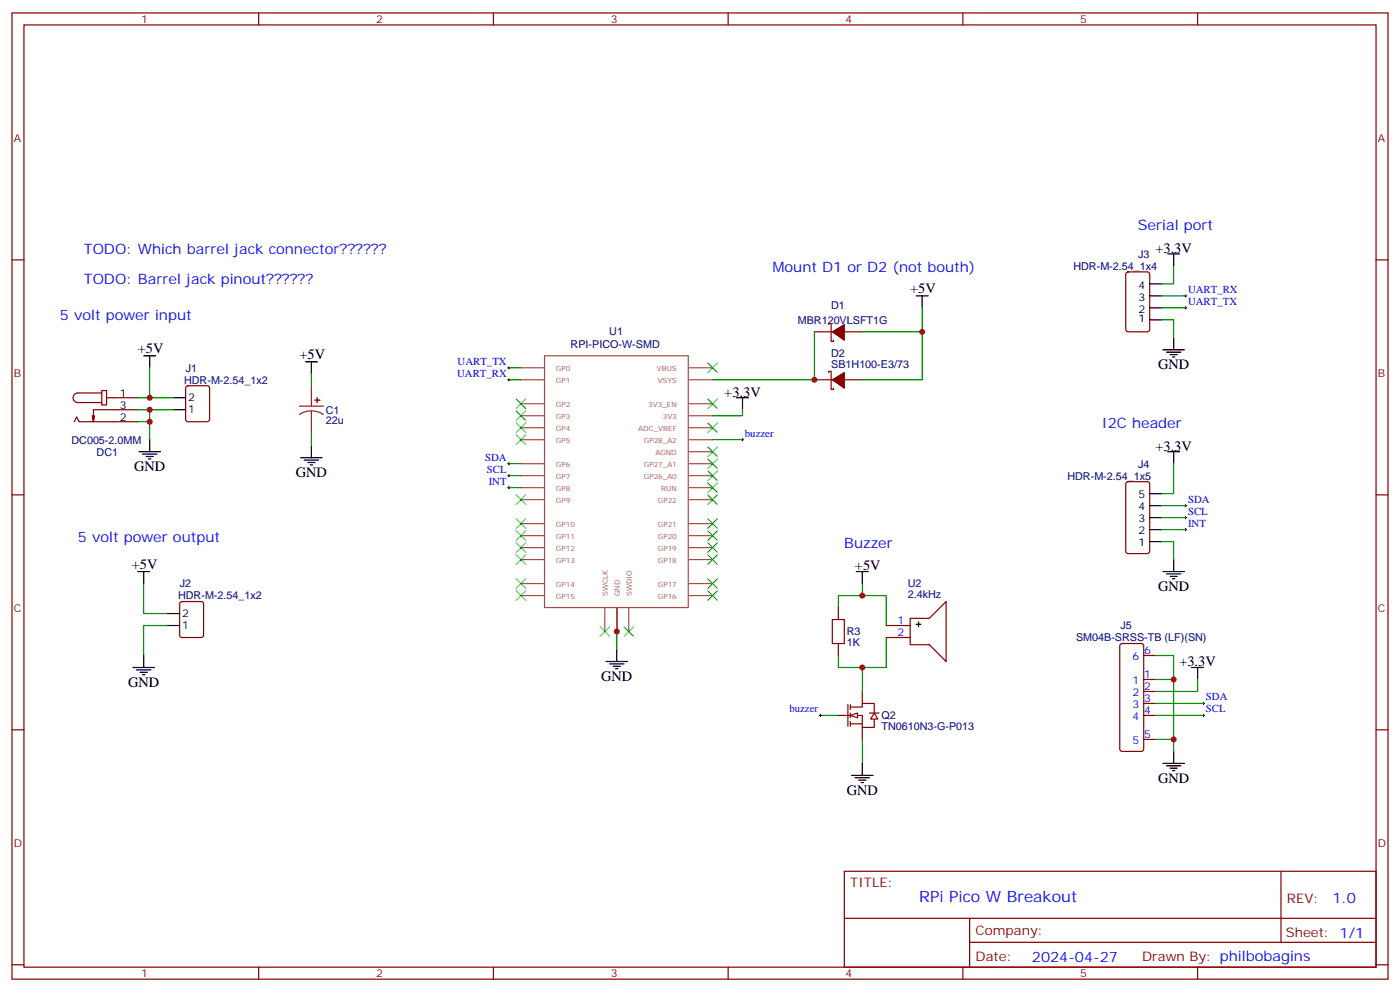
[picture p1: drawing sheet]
<svg xmlns="http://www.w3.org/2000/svg" width="412mm" height="292mm" viewBox="0 0 412 292" stroke-linecap="round" stroke-linejoin="round" font-family="sans-serif">
<g fill="none" stroke="#870000" stroke-width=".35">
<path d="M3.5 3.8h405.4v284.3h-405.4zM7.1 7.3h398.2v277.3h-398.2zM76.2 3.8v3.5M145.3 3.8v3.5M214.5 3.8v3.5M283.6 3.8v3.5M352.8 3.8v3.5M3.5 76.5h3.6M405.3 76.5h3.6M239.9 97.6h5.3M244.1 95.5v-.3h.7v5.3h.7v-.4M248.7 97.6h5.3"/>
<path d="M331.8 80.2l.5-.2h5.7l.6 .4 .1 16.5-.5 .7h-5.9l-.6-.4-.1-16.5zM30 114.9h1.4v4.3h-1.4zM30 115.6h-7.1a1.41 1.41 0 0 0-1.4 1.5 1.41 1.41 0 0 0 1.4 1.4h7.1M31.4 117.1h9.2M54.9 113.7l.5-.2h5.6l.7 .5v9.4l-.4 .7h-5.9l-.7-.5v-9.4zM21.9 124.1l.7-1.4 .7 1.4h17.3M27.9 122.3l-.4 1.8M40.6 120.6h-13.1v3.5l-.3-1.8M3.5 145.6h3.6M331.8 142l.5-.3h5.7l.6 .5 .1 20-.5 .7h-5.9l-.6-.4-.1-20zM405.3 145.6h3.6M330.1 189.6l.5-.2h5.6l.5 .2 .2 .5v30.3l-.2 .5-.5 .2h-5.6l-.5-.2-.3-.5v-30.3z"/>
<path d="M336.9 200h3.5M336.9 192.9h3.5M3.5 214.8h3.6M246.9 210.5h7.1v3.6h3.5v-2.5M249.8 207.4v6.3M250.5 208.1h3.5v-1.1h3.5v2.8M250.5 207.4v1.4M250.5 209.8v1.4M250.5 212.3v1.4M250.5 213h3.5M254 203.5v3.5M254 214.1v3.5"/>
<path d="M256.1 209.8h2.8M336.9 203.5h3.5M336.9 207h3.5M336.9 210.5h3.5M336.9 217.6h3.5M405.3 214.8h3.6M248.7 256.4h156.6v28.2h-156.6zM377.3 256.4v20.9M248.7 270.2h156.5M285.6 277.3h119.6M285.6 270.2v14.2M3.5 283.9h3.6"/>
<path d="M76.2 284.6v3.5M145.3 284.6v3.5M214.5 284.6v3.5M283.6 284.6v3.5M352.8 284.6v3.5M405.3 283.9h3.6"/>
</g>
<g fill="none" stroke="#a64a4a" stroke-width=".35">
<path d="M153.5 108.2h6.9M153.5 111.8h6.9M153.5 118.8h6.9M160.4 104.7h42.3v74.1h-42.3zM203 108.2h6.9M203 111.8h6.9M203 118.8h6.9M153.5 122.3h6.9M153.5 125.9h6.9M153.5 129.4h6.9M153.5 136.5h6.9M153.5 140h6.9"/>
<path d="M203 122.3h6.9M203 125.9h6.9M203 129.4h6.9M203 136.5h6.9M203 140h6.9M203 132.9h6.9M153.5 143.5h6.9M153.5 147h6.9M153.5 154.1h6.9M153.5 157.6h6.9M203 143.5h6.9M203 147h6.9"/>
<path d="M203 154.1h6.9M203 157.6h6.9M153.5 161.1h6.9M153.5 164.7h6.9M153.5 171.7h6.9M153.5 175.3h6.9M178.2 178.9v6.9M181.7 178.9v6.9M185.2 178.9v6.9M203 161.1h6.9M203 164.7h6.9M203 171.7h6.9"/>
<path d="M203 175.3h6.9"/>
</g>
<path d="M245.2 97.6l3.5-2.1v4.6z" fill="#870000" stroke="#870000" stroke-width=".35"/>
<g fill="none" stroke="#008700" stroke-width=".35">
<path d="M345.7 78.2v5.3h-3.5M239.9 97.6v14.2h-30M271.6 90.6v7h-17.6M342.2 94.1h3.5v5.3M342.2 87.1h7M342.2 90.6h7M44.1 108.2v8.9h-3.5M44.1 117.1h7.1M91.7 110v3.5M149.9 108.2h3.6M149.9 111.8h3.6M40.6 124.1h3.5v5.3"/>
<path d="M40.6 120.6h3.5v3.5M44.1 120.6h7.1M91.7 127.6v3.6M149.9 136.5h3.6M149.9 140h3.6M218.7 120.6v1.7h-8.8M345.7 136.5v8.8h-3.5M149.9 143.5h3.6M342.2 159.4h3.5v5.3M342.2 148.8h7M342.2 152.3h7M342.2 155.9h7"/>
<path d="M181.7 185.8v5.3M340.4 200h5.3v17.6M340.4 192.9h5.3v7.1M352.8 200v3.5h-12.4M241.7 210.5h5.2M340.4 217.6h5.3v3.5M340.4 207h14.1M340.4 210.5h14.1"/>
</g>
<g fill="none" stroke="#000" stroke-width=".35">
<path d="M344 74.7h3.5M345.7 74.7v3.5M269.9 87.1h3.5M271.6 87.1v3.5M338.7 87.1h3.5M338.7 94.1h3.5M338.7 90.6h3.5M338.7 83.5h3.5M345.7 99.4v3.5M42.3 104.7h3.6M44.1 104.7v3.5M51.2 117.1h3.5"/>
<path d="M90 106.5h3.5M91.7 106.5v3.5M217 117.1h3.5M218.7 117.1v3.5M342.5 102.9h6.4M343.6 103.6h4.2M344.7 104.4h2.1M345.4 105.1h.7M40.9 132.9h6.4M42 133.6h4.2M43 134.3h2.2M43.7 135h.7"/>
<path d="M44.1 129.4v3.5M51.2 120.6h3.5M88.5 134.7h6.4M89.6 135.4h4.2M90.7 136.1h2.1M91.4 136.8h.7M91.7 131.2v3.5M344 132.9h3.5M345.7 132.9v3.6M338.7 159.4h3.5M338.7 155.9h3.5M338.7 152.3h3.5"/>
<path d="M338.7 148.8h3.5M338.7 145.3h3.5M342.5 168.2h6.4M343.6 168.9h4.2M344.7 169.6h2.1M345.4 170.3h.7M345.7 164.7v3.5M178.5 194.7h6.4M179.6 195.4h4.2M180.6 196.1h2.1M181.3 196.8h.7M181.7 191.1v3.6"/>
<path d="M351 196.4h3.5M352.8 196.4v3.6M342.5 224.6h6.4M343.6 225.4h4.2M344.7 226.1h2.1M345.4 226.8h.7M345.7 221.1v3.5"/>
</g>
<g fill="none" stroke="#3c3" stroke-width=".35">
<path d="M208.5 106.8l2.8 2.8M208.5 117.4l2.8 2.8M211.3 106.8l-2.8 2.8M211.3 117.4l-2.8 2.8M208.5 124.5l2.8 2.8M208.5 131.5l2.8 2.8M211.3 124.5l-2.8 2.8M211.3 131.5l-2.8 2.8M208.5 142.1l2.8 2.8M211.3 142.1l-2.8 2.8M176.7 184.4l2.9 2.9M179.6 184.4l-2.9 2.9"/>
<path d="M183.8 184.4l2.8 2.9M186.6 184.4l-2.8 2.9"/>
</g>
<g fill="none" stroke="#000" stroke-width=".29">
<path d="M348.9 90.6h.7M348.9 87.1h.7M349.2 86.7v.7M349.2 90.2v.7M149.6 108.2h.7M149.6 111.8h.7M149.9 107.9v.7M149.9 111.4v.7M149.6 140h.7M149.6 136.5h.7M149.9 136.1v.7M149.9 139.6v.7"/>
<path d="M149.6 143.5h.7M149.9 143.2v.7M348.9 148.8h.7M348.9 152.3h.7M348.9 155.9h.7M349.2 148.4v.8M349.2 152v.7M349.2 155.5v.7M354.2 210.5h.7M354.2 207h.7M354.5 206.7v.7M354.5 210.2v.7"/>
</g>
<path d="M88.2 119.5h7M91.7 113.5v6M91.7 120.9l-1.8 .3-1.7 .8M91.7 120.9l1.9 .3 1.6 .8M91.7 120.9v6.7" fill="none" stroke="#8c2424" stroke-width=".35"/>
<g fill="#8c2424" stroke="#8c2424" stroke-width=".35">
<path d="M92.8 117.8h1.4z"/>
<path d="M93.5 117.1v1.4z"/>
</g>
<g fill="#fff" stroke="#870000" stroke-width=".35">
<path d="M257.5 209.8l1.1 1.8h-2.1z"/>
<path d="M250.5 210.5l2.1-.7v1.4z"/>
</g>
<path d="M218.4 129.4h.7M218.7 129v.8M241.3 210.5h.7M241.7 210.2v.7" fill="none" stroke="#000" stroke-width=".29"/>
<path d="M271.6 97.6v14.2h-17.6M209.9 129.4h8.8M42.3 171.7v8.9h7.1M246.9 178.8v-3.5h14.2v8.8M254 171.7v3.6M49.4 184.1h-7.1v8.8M254 196.4v7.1M261.1 187.6v8.8h-14.2v-3.5M254 217.6v7" fill="none" stroke="#008700" stroke-width=".35"/>
<g fill="none" stroke="#000" stroke-width=".35">
<path d="M40.6 168.2h3.5M42.3 168.2v3.5M252.2 168.2h3.6M254 168.2v3.5M39.2 196.4h6.3M40.2 197.1h4.2M41.3 197.8h2.1M42 198.5h.7M42.3 192.9v3.5M49.4 184.1h3.5M49.4 180.6h3.5M269.9 183.7h1.4"/>
<path d="M270.6 183v1.4M250.8 228.2h6.4M251.9 228.9h4.2M252.9 229.6h2.2M253.6 230.3h.8M254 224.6v3.6"/>
</g>
<path d="M245.2 182.3h3.5v7.1h-3.5z" fill="none" stroke="#a10000" stroke-width=".35"/>
<path d="M239.9 111.8h5.3M244.1 109.6v-.3h.7v5.3h.7v-.4M248.7 111.8h5.3M53.2 177.2l.4-.2h5.7l.6 .5 .1 9.4-.5 .7h-5.9l-.6-.5-.1-9.4zM246.9 178.8v3.5M246.9 189.4v3.5M261.1 187.6h7M261.1 184.1h7M268.1 182h5.7l4.9-5v17.7l-4.9-5h-5.7z" fill="none" stroke="#870000" stroke-width=".35"/>
<g fill="none" stroke="#3c3" stroke-width=".35">
<path d="M152 117.4l2.9 2.8M154.9 117.4l-2.9 2.8M152 128l2.9 2.8M152 124.5l2.9 2.8M152 120.9l2.9 2.9M154.9 128l-2.9 2.8M154.9 124.5l-2.9 2.8M154.9 120.9l-2.9 2.9M208.5 138.6l2.8 2.8M208.5 135l2.8 2.9M211.3 138.6l-2.8 2.8M211.3 135l-2.8 2.9"/>
<path d="M152 159.7l2.9 2.9M152 156.2l2.9 2.8M152 152.7l2.9 2.8M152 145.6l2.9 2.8M154.9 159.7l-2.9 2.9M154.9 156.2l-2.9 2.8M154.9 152.7l-2.9 2.8M154.9 145.6l-2.9 2.8M208.5 159.7l2.8 2.9M208.5 156.2l2.8 2.8M208.5 152.7l2.8 2.8M208.5 145.6l2.8 2.8"/>
<path d="M211.3 159.7l-2.8 2.9M211.3 156.2l-2.8 2.8M211.3 152.7l-2.8 2.8M211.3 145.6l-2.8 2.8M152 173.8l2.9 2.9M152 170.3l2.9 2.8M152 163.3l2.9 2.8M154.9 173.8l-2.9 2.9M154.9 170.3l-2.9 2.8M154.9 163.3l-2.9 2.8M208.5 173.8l2.8 2.9M208.5 170.3l2.8 2.8"/>
<path d="M208.5 163.3l2.8 2.8M211.3 173.8l-2.8 2.9M211.3 170.3l-2.8 2.8M211.3 163.3l-2.8 2.8"/>
</g>
<path d="M245.2 111.8l3.5-2.2v4.6z" fill="#870000" stroke="#870000" stroke-width=".35"/>
<g fill="#c00">
<circle cx="44.1" cy="117.1" r=".88"/>
<circle cx="345.7" cy="217.6" r=".88"/>
<circle cx="345.7" cy="200" r=".88"/>
<circle cx="44.1" cy="124.1" r=".88"/>
<circle cx="44.1" cy="120.6" r=".88"/>
<circle cx="254" cy="196.4" r=".88"/>
<circle cx="254" cy="175.3" r=".88"/>
<circle cx="181.7" cy="185.8" r=".88"/>
<circle cx="239.9" cy="111.8" r=".88"/>
<circle cx="271.6" cy="97.6" r=".88"/>
</g>
<text font-size="4.6" fill="#00f" x="270.8" y="265.4">RPi Pico W Breakout</text>
<g font-size="4.2" fill="#00f">
<text x="335.1" y="67.7">Serial port</text>
<text x="24.7" y="74.7">TODO: Which barrel jack connector??????</text>
<text x="24.7" y="83.5">TODO: Barrel jack pinout??????</text>
<text x="227.5" y="80">Mount D1 or D2 (not bouth)</text>
<text x="17.6" y="94.1">5 volt power input</text>
<text x="324.6" y="125.9">I2C header</text>
<text x="22.9" y="159.4">5 volt power output</text>
<text x="248.7" y="161.1">Buzzer</text>
<text x="392.5" y="265.7">1.0</text>
<text x="304" y="283">2024-04-27</text>
</g>
<g font-size="4.2">
<text x="340.3" y="74.4">+3.3V</text>
<text x="268.1" y="86.4">+5V</text>
<text x="40.6" y="104">+5V</text>
<text x="88.2" y="105.8">+5V</text>
<text x="341.1" y="108.6">GND</text>
<text x="213.3" y="116.7">+3.3V</text>
<text x="340.3" y="132.6">+3.3V</text>
<text x="39.5" y="138.6">GND</text>
<text x="87.1" y="140.3">GND</text>
<text x="38.8" y="167.5">+5V</text>
<text x="251.8" y="167.9">+5V</text>
<text x="341.1" y="173.8">GND</text>
<text x="347.4" y="196.1">+3.3V</text>
<text x="37.7" y="202.1">GND</text>
<text x="177.1" y="200.3">GND</text>
<text x="249.4" y="233.8">GND</text>
<text x="341.1" y="230.3">GND</text>
</g>
<g font-size="3.9" fill="#800">
<text x="250.5" y="261">TITLE:</text>
<text x="379.1" y="265.7">REV:</text>
<text x="287.4" y="275.2">Company:</text>
<text x="378.7" y="275.8">Sheet: 1/1</text>
<text x="287.4" y="282.9">Date:</text>
<text x="336.4" y="282.9">Drawn By: philbobagins</text>
</g>
<g font-size="3.2" fill="#800">
<text x="41.6" y="6.8">1</text>
<text x="110.8" y="6.8">2</text>
<text x="179.9" y="6.8">3</text>
<text x="249.1" y="6.8">4</text>
<text x="318.2" y="6.8">5</text>
<text x="4.1" y="41.9">A</text>
<text x="405.9" y="41.9">A</text>
<text x="4.1" y="111.1">B</text>
<text x="405.9" y="111.1">B</text>
<text x="4.1" y="180.2">C</text>
<text x="405.9" y="180.2">C</text>
<text x="4.1" y="249.3">D</text>
<text x="405.9" y="249.3">D</text>
<text x="41.6" y="287.6">1</text>
<text x="110.8" y="287.6">2</text>
<text x="179.9" y="287.6">3</text>
<text x="249.1" y="287.6">4</text>
<text x="318.2" y="287.6">5</text>
</g>
<g font-size="3.2" fill="#000080">
<text x="335.3" y="75.9">J3</text>
<text x="316.2" y="79.4">HDR-M-2.54_1x4</text>
<text x="235" y="95.3">MBR120VLSFT1G</text>
<text x="244.8" y="91">D1</text>
<text x="179.5" y="98.7">U1</text>
<text x="168.1" y="102.3">RPI-PICO-W-SMD</text>
<text x="244.8" y="105.1">D2</text>
<text x="54.2" y="112.9">HDR-M-2.54_1x2</text>
<text x="54.7" y="109.4">J1</text>
<text x="244.8" y="108.2">SB1H100-E3/73</text>
<text x="96" y="124.9">22u</text>
<text x="96" y="121.7">C1</text>
<text x="21" y="130.7">DC005-2.0MM</text>
<text x="28.5" y="134.2">DC1</text>
<text x="335.3" y="137.6">J4</text>
<text x="314.4" y="141.1">HDR-M-2.54_1x5</text>
<text x="52.9" y="172.9">J2</text>
<text x="267.4" y="172.8">U2</text>
<text x="52.5" y="176.4">HDR-M-2.54_1x2</text>
<text x="267.4" y="176">2.4kHz</text>
<text x="330.1" y="185.2">J5</text>
<text x="249.4" y="190.2">1K</text>
<text x="249.4" y="187">R3</text>
<text x="317" y="188.8">SM04B-SRSS-TB (LF)(SN)</text>
<text x="259.6" y="214.9">TN0610N3-G-P013</text>
<text x="259.6" y="211.7">Q2</text>
</g>
<g font-size="3.2">
<text x="335.3" y="88.5">3</text>
<text x="335.3" y="84.9">4</text>
<text x="335.3" y="94.8">1</text>
<text x="335.3" y="92">2</text>
<text x="35.3" y="116.7">1</text>
<text x="55.4" y="118.1">2</text>
<text x="35.3" y="120.2">3</text>
<text x="35.3" y="123.8">2</text>
<text x="55.4" y="121.6">1</text>
<text x="335.3" y="146.7">5</text>
<text x="335.3" y="153.7">3</text>
<text x="335.3" y="150.2">4</text>
<text x="335.3" y="160.8">1</text>
<text x="335.3" y="157.3">2</text>
<text x="53.6" y="185.1">1</text>
<text x="53.6" y="181.6">2</text>
</g>
<g font-size="3.2" fill="#00f">
<text x="350" y="89.7">UART_TX</text>
<text x="350" y="86.2">UART_RX</text>
<text x="134.8" y="107.4">UART_TX</text>
<text x="134.7" y="110.9">UART_RX</text>
<text x="219.4" y="128.5">buzzer</text>
<text x="142.9" y="135.6">SDA</text>
<text x="143.4" y="139.1">SCL</text>
<text x="144" y="142.6">INT</text>
<text x="350" y="147.9">SDA</text>
<text x="350" y="151.4">SCL</text>
<text x="350" y="155">INT</text>
<text x="264.3" y="183.7">1</text>
<text x="264.3" y="187.3">2</text>
<text x="333.6" y="194.3">6</text>
<text x="337.1" y="192.5">6</text>
<text x="333.6" y="201.4">1</text>
<text x="337.1" y="199.6">1</text>
<text x="337.1" y="203.1">2</text>
<text x="232.5" y="209.7">buzzer</text>
<text x="333.6" y="204.9">2</text>
<text x="333.6" y="208.4">3</text>
<text x="337.1" y="206.7">3</text>
<text x="355.2" y="209.7">SCL</text>
<text x="355.2" y="206.1">SDA</text>
<text x="333.6" y="211.9">4</text>
<text x="337.1" y="210.2">4</text>
<text x="333.6" y="219">5</text>
<text x="337.1" y="217.2">5</text>
</g>
<g font-size="2.1" fill="#a54b4b">
<text x="163.8" y="109.3">GP0</text>
<text x="163.8" y="112.8">GP1</text>
<text x="193.5" y="109.3">VBUS</text>
<text x="193.7" y="112.8">VSYS</text>
<text x="163.8" y="119.9">GP2</text>
<text x="191" y="119.9">3V3_EN</text>
<text x="163.8" y="123.4">GP3</text>
<text x="195.2" y="123.4">3V3</text>
<text x="163.8" y="126.9">GP4</text>
<text x="163.8" y="130.4">GP5</text>
<text x="188" y="126.9">ADC_VREF</text>
<text x="189.6" y="130.4">GP28_A2</text>
<text x="163.8" y="137.5">GP6</text>
<text x="189.6" y="137.5">GP27_A1</text>
<text x="193.1" y="134">AGND</text>
<text x="163.8" y="141">GP7</text>
<text x="189.6" y="141">GP26_A0</text>
<text x="163.8" y="144.6">GP8</text>
<text x="163.8" y="148.1">GP9</text>
<text x="193.8" y="148.1">GP22</text>
<text x="194.8" y="144.6">RUN</text>
<text x="163.8" y="155.1">GP10</text>
<text x="193.8" y="155.1">GP21</text>
<text x="163.8" y="158.7">GP11</text>
<text x="193.8" y="158.7">GP20</text>
<text x="163.8" y="162.2">GP12</text>
<text x="163.8" y="165.7">GP13</text>
<text x="193.8" y="165.7">GP18</text>
<text x="193.8" y="162.2">GP19</text>
<text x="163.8" y="172.8">GP14</text>
<text x="193.8" y="172.8">GP17</text>
<text x="163.8" y="176.3">GP15</text>
<text x="179.1" y="175.4" transform="rotate(-90 179.1 175.4)">SWCLK</text>
<text x="182.6" y="175.4" transform="rotate(-90 182.6 175.4)">GND</text>
<text x="186.1" y="175.4" transform="rotate(-90 186.1 175.4)">SWDIO</text>
<text x="193.8" y="176.3">GP16</text>
</g>
</svg>
